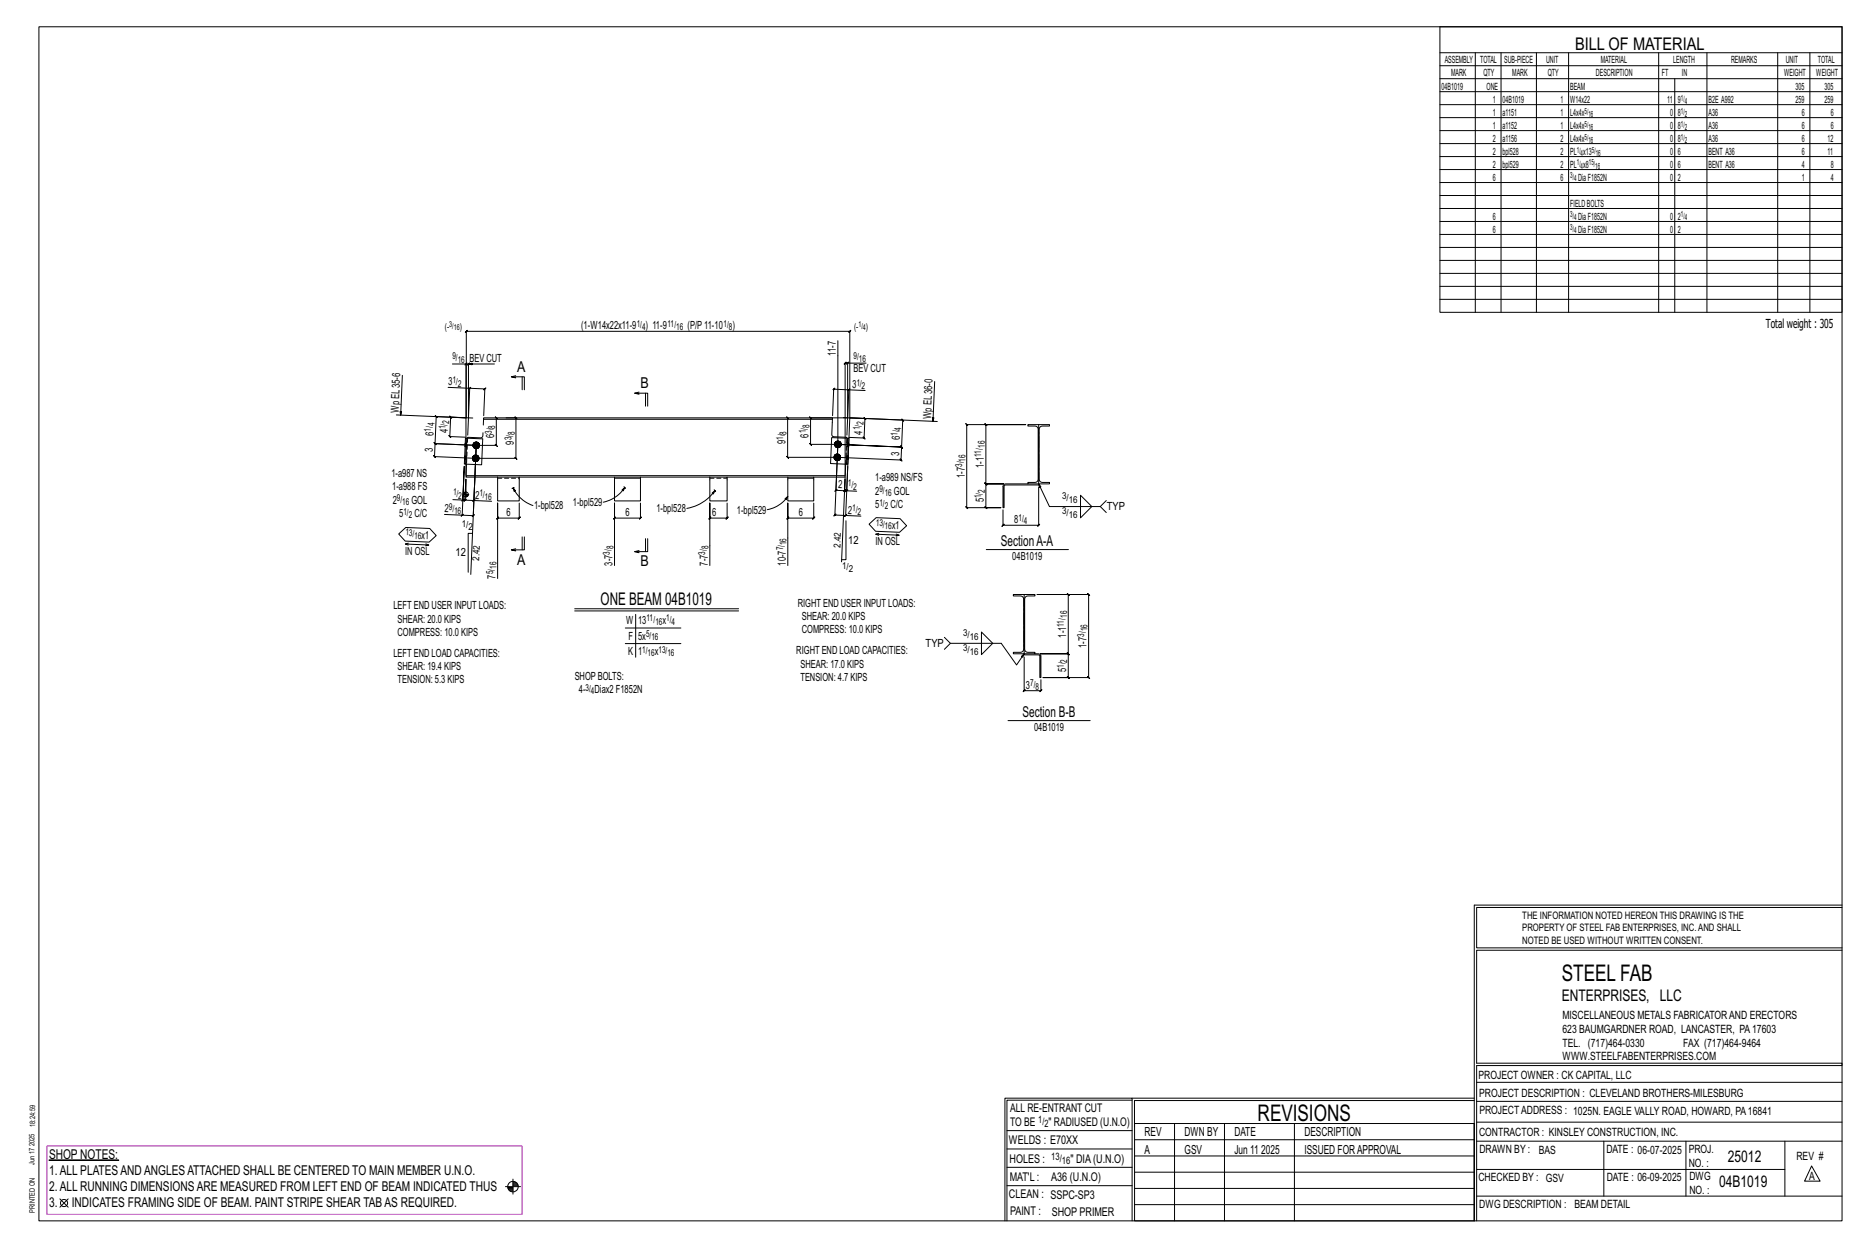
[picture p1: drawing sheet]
<svg xmlns="http://www.w3.org/2000/svg" width="914mm" height="610mm" viewBox="0 0 914 610" stroke-linecap="round" stroke-linejoin="round" font-family="sans-serif">
<path d="M24 568h34z" fill="#000" stroke="#000" stroke-width=".49"/>
<g fill="none" stroke="#000" stroke-width=".49">
<path d="M19 13h883v584h-883zM705 13h197v140h-197zM705 26h197M705 32h197M705 39h197M722 26v127M735 26v127M752 26v127M768 26v127M812 26v127M820 39v114M836 26v127"/>
<path d="M870 26v127M886 26v127M705 45h197M705 51h197M705 58h197M705 64h197M705 70h197M705 77h197M705 83h197M705 89h197M705 96h197M705 102h197"/>
<path d="M705 108h197M705 115h197M705 121h197M705 127h197M705 134h197M705 140h197M705 146h197M221 178h7v54M228 178h1v1l1-1h-1v26M229 178l-1 1zM229 178h13M410 167v50l-1 35h-1h1h5"/>
<path d="M415 178v-1l-1 1zM415 178h-1v-1l-1 1h1v54M424 178h-9v26h-18h-1l1 1v-1v13h-1l1 1v-1h13l-1 23 1-1-1 1h4v1l1-1h-1l1-6-1 6v1l1-1h-1h1M197 184l-1 19M219 190h11l-1 23M229 190l1-1zM230 190h7v1l1-1h-1v13M252 185l-2-1h7v7M252 184h-2M256 184v7M313 193l-2-1h6v7M313 192h-2"/>
<path d="M316 192v7M415 191l1-1zM416 191l-8-1h1l-1 1v-1v13M423 191h-7l-1 22M458 187l-1 19M194 203l34 1M228 214h1l-1 13h-1zM229 214l7 1v12h-8M231 205l-10-1h-1l1 1v-1l-1 10v-1l1 1h-1h8M232 218h.1M232 217v1M232 219h1"/>
<path d="M232 217v1v1v-1M233 216l-1 1M233 219h1M233 217l1-1v1M233 218l-1 27h9M233 218l-3 63M234 217l1 1M234 216l-1 1M234 219h-1M234 218h1l-1 1M234 218v1M234 217h1h-1"/>
<path d="M235 217v1M236 212v2h-7M237 205v3M237 204h171l-1 1h-170zM243 204h-1l1 1v-1v14l-1-1 1 1h-10l-1 34-1 1 1-1h-6M248 204h5h-1l1 1v-1v20h-1l1 1v-1h-20l-20-1v1l-1-1h1v-6v1l-1-1h1l20 1M386 204h-1l1 1v-1v20l-1-1 1 1h24l31 1 1 1-1-1v-6h1l-1-1v1l-31-2 31 2h1l-1-1v1l1-13-1-1 1 1-26-2-2 48 7 1M407 205v8l8 1M409 217h.1M409 218l1 1M409 217v1M409 217v-1v1v1"/>
<path d="M410 216h-1M410 218l1 1M410 216l-1 1M410 216h1v1M411 216l1 1v1M411 216h-1M411 218v1l-1-1M411 218h1h-1M411 217v1M411 216l1 1h-1M412 217h.1M413 204l10 1v-1l1 1h-1v9v1v-1h-7"/>
<path d="M415 214h1l-1 13h-1zM415 214h-8v13h7M459 206l-43-2v-42l-1 1 1-1h-188h1l-1 1v-1v42h-14l-1-1 1 1-1 13h-1l1 1v-1l20 1M473 207v1h29h-19l-1-1 1 1v29l-1-1 1 1h8h-8l-1-1 1 1v11h-1l1 1v-1h7h-17l1 1-1-1v-40h1zM503 208h11l-4 1-1 1v24l1 2h4v1h-11v-1h4l1-2v-24l-1-1-4-1zM228 234v11v-1l-1 1h1h-1M228 234v11h-1l1-1v1h4M228 234v9M228 227v6M231 224h1M232 225v1M232 224l-1 1"/>
<path d="M232 224v-1l-1 1 1 1M232 225l1 1M232 223h.1M233 223l-1 1M233 223h1v1M233 223l1 1v1M233 223h-1M234 225l-1 1v-1M234 225h.1M234 224l-1 1M234 223v1M234 224h.1"/>
<path d="M244 233h10v12h-10zM251 239l1 1zM251 239a17 17 0 0 0 10 8M251 239h.1M252 239h-1M254 233h93M301 233v1h13v-1M301 234v11h13v-11M304 240l2-1-1 1zM305 238l1 1M306 239a17 17 0 0 1-11 7M306 239h.1"/>
<path d="M347 233h9v12h-9zM350 240h.1M386 233v1h12v-1M386 234v11h12v-11M408 224h1M408 223l1 1M409 225h.1M409 224h-1M409 223l-1 1 1 1v-1M409 224l1 1M409 222v1M409 225h1"/>
<path d="M410 222l-1 1M410 223v-1l1 1M410 223l1 1M411 224v1h-1M411 224v1M411 224l-1 1M411 223h.1M411 223v1M414 233l-2 42M414 233h-186h16M414 227v6h-58M415 228l-1 12h5"/>
<path d="M503 237h-12v11h1v-10v-1h16l6 11h25l3-3M508 238v19l1-1-1 1h-17v-1l-1 1h1v-8M222 244l5 1v-17l-1 24h-8M226 253l1-1zM226 245l1-1zM227 242h2M227 241v1M228 241v1M228 242v1M229 242v1M229 242h.1M231 245l1-1z"/>
<path d="M254 246v7h1l-1 1v-1h-10l-1 1 1-1v-7v37M314 246v7l-1 1 1-1h-13l-1 1 1-1v-7v31M349 241l1-1-1 2zM350 240a21 21 0 0 1-14 9M350 240v1M356 246v7l-1 1 1-1h-9h1l-1 1v-1v-7v31M384 244l2-1-1 1zM386 243a16 16 0 0 1-10 6M398 246v7h1l-1 1v-1h-12l-1 1 1-1v-7v31M413 253l1-1zM414 241l1-1zM414 255v19h-2"/>
<path d="M425 256l4-3 12 1 3 3-4 3h-11zM529 242l5 6-5 5zM539 248l3 3M195 261l4-3 11 1 4 3-4 3h-12zM198 266l12 1h-2M200 266h-2l2 1M208 266l2 1M231 261h-2v19M252 268l-2 1M256 263v6M257 263v6h-7l2 1M313 269l-2 1"/>
<path d="M316 264v6M317 264v6h-6h2M429 261l11 1h-1M430 261h-1l1 1M439 261l1 1M483 269h40M281 298h81M281 299h81M496 291h11v1h-4l-1 1v25l1 1h4v1h-11v-1h4l1-1v-25l-1-1h-4zM508 291h25l-1-1 1 1v41l-1-1 1 1h-22h12l-1-1 1 1v-12l-1-1 1 1h-14h14l-1-1 1 1v-29l-1-1 1 1zM306 307h27M306 315h27"/>
<path d="M311 301v21M462 312l3 3h25l8 10 3-5v2l-1-1 1-1h8v12h1l-1-11v-1h-2M465 315l-3 3M480 309l6 6-6 5zM501 321v17l1-1-1 1h9h-1l1-1v1v-5M493 353h41M722 443v154M722 443h180M902 444h-179v20h179M902 465h-179v55h179v1h-179v76M554 538h-61v59M554 537h168"/>
<path d="M722 538h-167v13M723 539h179M723 530h179M493 553h61M555 550h167v47h-167zM555 558h167M575 550v47M599 550v47M634 550v47M723 549h179M723 558h179M785 558v27"/>
<path d="M825 558v27M874 558v27M251 577v7M251 579h2M251 580h3M251 578h2M493 571h61M493 562h61M555 573h167M555 566h167M723 572h151M887 570l4 8h-8z"/>
<path d="M29 587l4 4M33 587l-4 4M247 581h8M249 581h2M249 582h2M250 583h1M492 597v-60h62v60M493 580h61M555 589h167M555 581h167M723 585h179"/>
<circle cx="228" cy="242" r="1.2"/>
<circle cx="31" cy="589" r="1.8"/>
<circle cx="251" cy="581" r="2.6"/>
</g>
<path d="M23 561h233v33h-233z" fill="none" stroke="#f0f" stroke-width=".5"/>
<g fill="none" stroke="#000" stroke-width=".49" stroke-dasharray="2 1.4">
<path d="M228 218v1zM228 218h.1M228 217h.1M229 214l-1 13M232 218v1zM232 218h.1M232 218v-1v1v1v-1M232 217v1zM232 219h.1M232 217v1M232 217h.1M232 219h1z"/>
<path d="M232 217l1-1zM232 219h1M232 217l1-1M232 218l1 1M232 217h1M232 219h2zM232 217h2zM232 217v1v-1v1v1v-1v1M232 218l1 1zM232 217h1zM233 219h.1M233 216h.1"/>
<path d="M233 217h.1M233 216v1M233 219h1zM233 219h1M233 217h1zM233 216h1h-1h1v1zM233 216h1zM234 219h.1M234 219v-1zM234 217h.1M234 216v1zM234 216v1"/>
<path d="M234 217v1zM234 217l1 1zM234 218h.1M234 218h1l-1 1M234 217h1h-1M234 219v-1M234 217l1 1M234 217h1zM235 217v1zM235 217v1M235 219h-1zM235 218l-1 1z"/>
<path d="M235 218v1zM409 217v1zM409 217v-1v1v2v-2M409 217h.1M409 218v1zM409 218v-1M409 216v1zM409 219h1zM409 216h1zM409 218l1 1zM409 218l1 1M409 216h1"/>
<path d="M409 218h1M409 217l1-1M409 219h2zM409 216h2zM409 217v-1v1v1M409 218h1zM409 217h1zM410 219h.1M410 216h.1M410 218v1zM410 218h.1M410 217h.1"/>
<path d="M410 219h1zM410 219h1M410 218l1 1M410 218h1zM410 217h1zM410 216h1h-1h1zM410 216h1zM411 218h.1M411 217h.1M411 216v1M411 219v-1zM411 219v-1"/>
<path d="M411 216h.1M411 219h.1M411 216l1 1zM411 217v1zM411 218h1h-1M411 217h1l-1-1M411 218v-1M411 216v1l1 1M412 217h.1M412 218l-1 1zM412 217l-1 2zM412 217v1z"/>
<path d="M415 217v1v-1M415 217h.1M415 218h.1M227 225h1zM227 225h.1M227 224l1 1M227 224h1M227 223h1M228 224h-1l1 1M231 224v1zM231 224l1-1-1 1 1 2-1-2h1M231 224h.1"/>
<path d="M231 225h1zM231 225l1-1M231 224h1M232 223l-1 1zM232 225v1zM232 223h.1M232 225v1M232 225h.1M232 224v-1M232 224v1zM232 226h2zM232 223h2z"/>
<path d="M232 224v-1l-1 1v1h1h-1h1M232 224h.1M232 226h1zM232 223h1zM232 225l1 1h-1h1h-1zM232 225h1zM232 224l1-1zM233 223h-1h1h-1h1M233 226h.1M233 225v1M233 225h.1M233 223v1z"/>
<path d="M233 223h.1M233 225h1M233 225h1zM233 224h1zM233 223l1 1M233 226l1-1zM233 226l1-1M233 223h1zM233 223h1M234 224h.1M234 223v1zM234 224v1z"/>
<path d="M234 225h.1M234 224v-1M234 225v-1M234 223v1v1M234 224v2zM244 234h10M347 234h9M408 224h.1M408 224l1-2-1 2 1 1-1-1h1M408 223v1zM408 224l1 1zM408 224h1"/>
<path d="M408 223l1 1M409 223h-1zM409 225h.1M409 223v-1zM409 223v-1M409 224v1M409 223h.1M409 224h.1M409 225h2zM409 222h2zM409 223l-1 1v-1v1l1 1-1-1 1 1v-1M409 223v1z"/>
<path d="M409 225h1zM409 222h1zM409 225h1h-1h1h-1zM409 224l1 1zM409 223h1zM410 222h-1h1h-1l1 1M410 225h.1M410 225v-1zM410 223h.1M410 222v1zM410 222h.1M410 225l1-1"/>
<path d="M410 224h1zM410 223h1zM410 223h1M410 225h1zM410 225h1M410 222l1 1zM410 222l1 1M411 223v1zM411 222v2zM411 224h.1M411 224v1M411 223h.1"/>
<path d="M411 225v-1M411 223v1M411 224v1zM414 227l1-13M415 224v-1M415 223h.1M415 225h-1M415 224h-1"/>
</g>
<path d="M508 237v-29M501 291v29" fill="none" stroke="#000" stroke-width=".49" stroke-dasharray="5.8 1 1 1"/>
<g font-size="11.2">
<text x="764" y="480">STEEL FAB</text>
<text x="616" y="548">REVISIONS</text>
</g>
<g font-size="8.6">
<text x="771" y="24">BILL OF MATERIAL</text>
<text x="294" y="296">ONE BEAM 04B1019</text>
</g>
<g font-size="7.9">
<text x="765" y="490">ENTERPRISES, LLC</text>
<text x="846" y="569">25012</text>
<text x="842" y="581">04B1019</text>
</g>
<g font-size="7.3">
<text x="253" y="182">A</text>
<text x="313" y="190">B</text>
<text x="490" y="267">SectionA-A</text>
<text x="253" y="276">A</text>
<text x="313" y="277">B</text>
<text x="501" y="351">Section B-B</text>
</g>
<g font-size="6.6">
<text x="24" y="567">SHOP NOTES:</text>
<text x="24" y="575">1.ALL PLATESANDANGLESATTACHED SHALL BE CENTERED TO MAIN MEMBER U.N.O.</text>
<text x="24" y="583">2.ALL RUNNING DIMENSIONSARE MEASURED FROM LEFT END OF BEAM INDICATED THUS</text>
<text x="24" y="591">3.</text>
<text x="35" y="591">INDICATES FRAMING SIDE OF BEAM. PAINT STRIPE SHEAR TABAS REQUIRED.</text>
</g>
<g font-size="6.1">
<text x="864" y="161">Total weight : 305</text>
<text x="560" y="556">REV</text>
<text x="580" y="556">DWN BY</text>
<text x="604" y="556">DATE</text>
<text x="639" y="556">DESCRIPTION</text>
<text x="560" y="564">A</text>
<text x="580" y="564">GSV</text>
<text x="604" y="564">Jun 11</text>
<text x="617" y="564">2025</text>
<text x="639" y="564">ISSUED FORAPPROVAL</text>
</g>
<g font-size="5.9">
<text x="494" y="560">WELDS : E70XX</text>
<text x="494" y="569">HOLES :</text>
<text x="524" y="569">&quot; DIA(U.N.O)</text>
<text x="494" y="578">MAT'L :</text>
<text x="515" y="578">A36 (U.N.O)</text>
<text x="494" y="586">CLEAN : SSPC-SP3</text>
<text x="495" y="595">PAINT :</text>
<text x="515" y="595">SHOP PRIMER</text>
</g>
<g font-size="5.8">
<text x="494" y="544">ALL RE-ENTRANT CUT</text>
<text x="494" y="551">TO BE</text>
<text x="513" y="551">&quot; RADIUSED (U.N.O)</text>
</g>
<g font-size="5.6">
<text x="765" y="499">MISCELLANEOUS METALS FABRICATORAND ERECTORS</text>
<text x="765" y="505">623 BAUMGARDNER ROAD, LANCASTER, PA17603</text>
<text x="765" y="512">TEL. (717)464-0330</text>
<text x="824" y="512">FAX (717)464-9464</text>
<text x="765" y="519">WWW.STEELFABENTERPRISES.COM</text>
<text x="724" y="528">PROJECT OWNER : CK CAPITAL, LLC</text>
<text x="724" y="537">PROJECT DESCRIPTION : CLEVELAND BROTHERS-MILESBURG</text>
<text x="724" y="545">PROJECTADDRESS : 1025N. EAGLE VALLY ROAD, HOWARD, PA16841</text>
<text x="724" y="556">CONTRACTOR : KINSLEY CONSTRUCTION, INC.</text>
<text x="724" y="564">DRAWN BY :</text>
<text x="753" y="564">BAS</text>
<text x="786" y="564">DATE : 06-07-2025</text>
<text x="827" y="564">PROJ.</text>
<text x="879" y="568">REV #</text>
<text x="827" y="571">NO. :</text>
<text x="724" y="578">CHECKED BY : GSV</text>
<text x="787" y="578">DATE : 06-09-2025</text>
<text x="827" y="578">DWG</text>
<text x="886" y="578">A</text>
<text x="827" y="584">NO. :</text>
<text x="724" y="591">DWG DESCRIPTION : BEAM DETAIL</text>
</g>
<g font-size="5.5">
<text x="284" y="161">(1-W14x22x11-9</text>
<text x="316" y="161">) 11-9</text>
<text x="337" y="161">(P/P11-10</text>
<text x="359" y="161">)</text>
<text x="230" y="177">BEV CUT</text>
<text x="409" y="174" transform="rotate(-90 409 174)">11-7</text>
<text x="418" y="182">BEV CUT</text>
<text x="219" y="189" transform="rotate(2 219 189)">3</text>
<text x="417" y="190" transform="rotate(2 417 190)">3</text>
<text x="195" y="202" transform="rotate(-88 195 202)">WpEL35-6</text>
<text x="456" y="205" transform="rotate(-88 456 205)">WpEL36-0</text>
<text x="212" y="213" transform="rotate(-88 212 213)">6</text>
<text x="219" y="212" transform="rotate(-88 219 212)">4</text>
<text x="242" y="214" transform="rotate(-90 242 214)">6</text>
<text x="396" y="214" transform="rotate(-90 396 214)">6</text>
<text x="422" y="213" transform="rotate(-88 422 213)">4</text>
<text x="440" y="215" transform="rotate(-88 440 215)">6</text>
<text x="212" y="221" transform="rotate(-88 212 221)">3</text>
<text x="252" y="218" transform="rotate(-90 252 218)">9</text>
<text x="385" y="217" transform="rotate(-90 385 217)">9</text>
<text x="440" y="223" transform="rotate(-88 440 223)">3</text>
<text x="192" y="233">1-a987 NS</text>
<text x="472" y="234" transform="rotate(-90 472 234)">1-7</text>
<text x="482" y="229" transform="rotate(-90 482 229)">1-1</text>
<text x="192" y="240">1-a988 FS</text>
<text x="410" y="239" transform="rotate(2 410 239)">2</text>
<text x="428" y="236">1-a989 NS/FS</text>
<text x="233" y="244" transform="rotate(2 233 244)">2</text>
<text x="428" y="242">2</text>
<text x="438" y="242">GOL</text>
<text x="482" y="246" transform="rotate(-90 482 246)">5</text>
<text x="192" y="246">2</text>
<text x="201" y="246">GOL</text>
<text x="218" y="251" transform="rotate(2 218 251)">2</text>
<text x="261" y="249">1-bpl528</text>
<text x="280" y="248">1-bpl529</text>
<text x="321" y="251">1-bpl528</text>
<text x="361" y="251">1-bpl529</text>
<text x="415" y="251" transform="rotate(2 415 251)">2</text>
<text x="428" y="249">5</text>
<text x="436" y="249">C/C</text>
<text x="542" y="250">TYP</text>
<text x="195" y="253">5</text>
<text x="203" y="253">C/C</text>
<text x="248" y="252">6</text>
<text x="306" y="252">6</text>
<text x="349" y="252">6</text>
<text x="391" y="252">6</text>
<text x="497" y="256">8</text>
<text x="206" y="263" transform="rotate(2 206 263)">x1</text>
<text x="437" y="259" transform="rotate(2 437 259)">x1</text>
<text x="415" y="266">12</text>
<text x="429" y="267">IN OSL</text>
<text x="198" y="272">IN OSL</text>
<text x="223" y="272">12</text>
<text x="496" y="274">04B1019</text>
<text x="300" y="277" transform="rotate(-90 300 277)">3-7</text>
<text x="346" y="277" transform="rotate(-90 346 277)">7-7</text>
<text x="385" y="277" transform="rotate(-90 385 277)">10-7</text>
<text x="243" y="283" transform="rotate(-90 243 283)">7</text>
<text x="193" y="298">LEFT END USER INPUT LOADS:</text>
<text x="390" y="297">RIGHT END USER INPUT LOADS:</text>
<text x="195" y="305">SHEAR: 20.0 KIPS</text>
<text x="306" y="305">W</text>
<text x="312" y="305">13</text>
<text x="324" y="305">x</text>
<text x="393" y="303">SHEAR: 20.0 KIPS</text>
<text x="195" y="311">COMPRESS: 10.0 KIPS</text>
<text x="393" y="310">COMPRESS: 10.0 KIPS</text>
<text x="522" y="312" transform="rotate(-90 522 312)">1-1</text>
<text x="308" y="313">F</text>
<text x="312" y="313">5x</text>
<text x="453" y="317">TYP</text>
<text x="532" y="317" transform="rotate(-90 532 317)">1-7</text>
<text x="193" y="321">LEFT END LOAD CAPACITIES:</text>
<text x="308" y="321">K</text>
<text x="312" y="321">1</text>
<text x="321" y="321">x</text>
<text x="390" y="320">RIGHT END LOAD CAPACITIES:</text>
<text x="195" y="328">SHEAR: 19.4 KIPS</text>
<text x="392" y="327">SHEAR: 17.0 KIPS</text>
<text x="522" y="329" transform="rotate(-90 522 329)">5</text>
<text x="195" y="334">TENSION: 5.3 KIPS</text>
<text x="281" y="333">SHOPBOLTS:</text>
<text x="392" y="333">TENSION: 4.7 KIPS</text>
<text x="283" y="339">4-</text>
<text x="291" y="339">Diax2 F1852N</text>
<text x="502" y="337">3</text>
<text x="506" y="358">04B1019</text>
</g>
<g font-size="5">
<text x="745" y="450">THE INFORMATION NOTED HEREON THIS DRAWING IS THE</text>
<text x="745" y="456">PROPERTY OF STEEL FAB ENTERPRISES, INC.AND SHALL</text>
<text x="745" y="462">NOTED BE USED WITHOUT WRITTEN CONSENT.</text>
<text x="508" y="550">1/</text>
<text x="511" y="551">2</text>
<text x="515" y="568">13/</text>
<text x="520" y="570">16</text>
</g>
<g font-size="4.9">
<text x="707" y="31">ASSEMBLY</text>
<text x="725" y="31">TOTAL</text>
<text x="736" y="31">SUB-PIECE</text>
<text x="757" y="31">UNIT</text>
<text x="784" y="31">MATERIAL</text>
<text x="819" y="31">LENGTH</text>
<text x="847" y="31">REMARKS</text>
<text x="874" y="31">UNIT</text>
<text x="890" y="31">TOTAL</text>
<text x="710" y="37">MARK</text>
<text x="726" y="37">QTY</text>
<text x="740" y="37">MARK</text>
<text x="758" y="37">QTY</text>
<text x="781" y="37">DESCRIPTION</text>
<text x="814" y="37">FT</text>
<text x="823" y="37">IN</text>
<text x="873" y="37">WEIGHT</text>
<text x="889" y="37">WEIGHT</text>
<text x="706" y="44">04B1019</text>
<text x="728" y="44">ONE</text>
<text x="769" y="44">BEAM</text>
<text x="879" y="44">305</text>
<text x="893" y="44">305</text>
<text x="731" y="50">1</text>
<text x="736" y="50">04B1019</text>
<text x="764" y="50">1</text>
<text x="769" y="50">W14x22</text>
<text x="816" y="50">11</text>
<text x="821" y="50">9</text>
<text x="836" y="50">B2E A992</text>
<text x="879" y="50">259</text>
<text x="893" y="50">259</text>
<text x="731" y="57">1</text>
<text x="736" y="57">a1151</text>
<text x="764" y="57">1</text>
<text x="769" y="57">L4x4x</text>
<text x="818" y="57">0</text>
<text x="821" y="57">8</text>
<text x="836" y="57">A36</text>
<text x="882" y="57">6</text>
<text x="896" y="57">6</text>
<text x="731" y="63">1</text>
<text x="736" y="63">a1152</text>
<text x="764" y="63">1</text>
<text x="769" y="63">L4x4x</text>
<text x="818" y="63">0</text>
<text x="821" y="63">8</text>
<text x="836" y="63">A36</text>
<text x="882" y="63">6</text>
<text x="896" y="63">6</text>
<text x="731" y="69">2</text>
<text x="736" y="69">a1156</text>
<text x="764" y="69">2</text>
<text x="769" y="69">L4x4x</text>
<text x="818" y="69">0</text>
<text x="821" y="69">8</text>
<text x="836" y="69">A36</text>
<text x="882" y="69">6</text>
<text x="895" y="69">12</text>
<text x="731" y="76">2</text>
<text x="736" y="76">bpl528</text>
<text x="764" y="76">2</text>
<text x="769" y="76">PL x13</text>
<text x="818" y="76">0</text>
<text x="821" y="76">6</text>
<text x="836" y="76">BENT A36</text>
<text x="882" y="76">6</text>
<text x="895" y="76">11</text>
<text x="731" y="82">2</text>
<text x="736" y="82">bpl529</text>
<text x="764" y="82">2</text>
<text x="769" y="82">PL x8</text>
<text x="818" y="82">0</text>
<text x="821" y="82">6</text>
<text x="836" y="82">BENT A36</text>
<text x="882" y="82">4</text>
<text x="896" y="82">8</text>
<text x="731" y="88">6</text>
<text x="764" y="88">6</text>
<text x="772" y="88">DiaF1852N</text>
<text x="818" y="88">0</text>
<text x="821" y="88">2</text>
<text x="882" y="88">1</text>
<text x="896" y="88">4</text>
<text x="769" y="101">FIELDBOLTS</text>
<text x="731" y="107">6</text>
<text x="772" y="107">DiaF1852N</text>
<text x="818" y="107">0</text>
<text x="821" y="107">2</text>
<text x="731" y="114">6</text>
<text x="772" y="114">DiaF1852N</text>
<text x="818" y="114">0</text>
<text x="821" y="114">2</text>
</g>
<g font-size="4.7">
<text x="218" y="161">(-</text>
<text x="225" y="161">)</text>
<text x="312" y="160">1/</text>
<text x="314" y="162">4</text>
<text x="327" y="160">11/</text>
<text x="331" y="162">16</text>
<text x="354" y="160">1/</text>
<text x="357" y="162">8</text>
<text x="418" y="161">(-</text>
<text x="424" y="161">)</text>
<text x="221" y="176">9/</text>
<text x="224" y="178">16</text>
<text x="418" y="175">9/</text>
<text x="420" y="177">16</text>
<text x="221" y="187" transform="rotate(2 221 187)">1/</text>
<text x="224" y="189" transform="rotate(2 224 189)">2</text>
<text x="419" y="189" transform="rotate(2 419 189)">1/</text>
<text x="422" y="190" transform="rotate(2 422 190)">2</text>
<text x="213" y="209" transform="rotate(-88 213 209)">4</text>
<text x="218" y="210" transform="rotate(-88 218 210)">1/</text>
<text x="220" y="207" transform="rotate(-88 220 207)">2</text>
<text x="242" y="210" transform="rotate(-90 242 210)">8</text>
<text x="396" y="209" transform="rotate(-90 396 209)">8</text>
<text x="423" y="208" transform="rotate(-88 423 208)">2</text>
<text x="211" y="211" transform="rotate(-88 211 211)">1/</text>
<text x="241" y="212" transform="rotate(-90 241 212)">3/</text>
<text x="250" y="215" transform="rotate(-90 250 215)">3/</text>
<text x="252" y="213" transform="rotate(-90 252 213)">8</text>
<text x="383" y="215" transform="rotate(-90 383 215)">1/</text>
<text x="385" y="213" transform="rotate(-90 385 213)">8</text>
<text x="395" y="212" transform="rotate(-90 395 212)">1/</text>
<text x="421" y="211" transform="rotate(-88 421 211)">1/</text>
<text x="439" y="213" transform="rotate(-88 439 213)">1/</text>
<text x="441" y="211" transform="rotate(-88 441 211)">4</text>
<text x="482" y="219" transform="rotate(-90 482 219)">16</text>
<text x="473" y="226" transform="rotate(-90 473 226)">16</text>
<text x="480" y="223" transform="rotate(-90 480 223)">11/</text>
<text x="471" y="228" transform="rotate(-90 471 228)">3/</text>
<text x="415" y="238" transform="rotate(2 415 238)">1/</text>
<text x="418" y="240" transform="rotate(2 418 240)">2</text>
<text x="194" y="245">9/</text>
<text x="222" y="242" transform="rotate(2 222 242)">1/</text>
<text x="224" y="244" transform="rotate(2 224 244)">2</text>
<text x="235" y="243" transform="rotate(2 235 243)">1/</text>
<text x="237" y="245" transform="rotate(2 237 245)">16</text>
<text x="430" y="241">9/</text>
<text x="433" y="242">16</text>
<text x="480" y="244" transform="rotate(-90 480 244)">1/</text>
<text x="482" y="241" transform="rotate(-90 482 241)">2</text>
<text x="520" y="244">3/</text>
<text x="197" y="247">16</text>
<text x="197" y="252">1/</text>
<text x="220" y="250" transform="rotate(2 220 250)">9/</text>
<text x="222" y="251" transform="rotate(2 222 251)">16</text>
<text x="417" y="250" transform="rotate(2 417 250)">1/</text>
<text x="420" y="252" transform="rotate(2 420 252)">2</text>
<text x="430" y="247">1/</text>
<text x="433" y="249">2</text>
<text x="520" y="252">3/</text>
<text x="523" y="246">16</text>
<text x="200" y="253">2</text>
<text x="226" y="258">1/</text>
<text x="429" y="257" transform="rotate(2 429 257)">13/</text>
<text x="499" y="255">1/</text>
<text x="501" y="256">4</text>
<text x="523" y="253">16</text>
<text x="198" y="262" transform="rotate(2 198 262)">13/</text>
<text x="203" y="264" transform="rotate(2 203 264)">16</text>
<text x="229" y="259">2</text>
<text x="433" y="259" transform="rotate(2 433 259)">16</text>
<text x="300" y="269" transform="rotate(-90 300 269)">8</text>
<text x="347" y="269" transform="rotate(-90 347 269)">8</text>
<text x="383" y="269" transform="rotate(-90 383 269)">7/</text>
<text x="385" y="267" transform="rotate(-90 385 267)">16</text>
<text x="411" y="268" transform="rotate(-88 411 268)">2.42</text>
<text x="235" y="274" transform="rotate(-88 235 274)">2.42</text>
<text x="299" y="271" transform="rotate(-90 299 271)">3/</text>
<text x="345" y="271" transform="rotate(-90 345 271)">3/</text>
<text x="241" y="281" transform="rotate(-90 241 281)">5/</text>
<text x="243" y="278" transform="rotate(-90 243 278)">16</text>
<text x="412" y="278">1/</text>
<text x="415" y="280">2</text>
<text x="316" y="304">11/</text>
<text x="321" y="306">16</text>
<text x="326" y="304">1/</text>
<text x="329" y="306">4</text>
<text x="522" y="302" transform="rotate(-90 522 302)">16</text>
<text x="316" y="312">5/</text>
<text x="471" y="311">3/</text>
<text x="521" y="307" transform="rotate(-90 521 307)">11/</text>
<text x="531" y="312" transform="rotate(-90 531 312)">3/</text>
<text x="532" y="309" transform="rotate(-90 532 309)">16</text>
<text x="319" y="313">16</text>
<text x="475" y="313">16</text>
<text x="314" y="319">1/</text>
<text x="317" y="321">16</text>
<text x="322" y="319">13/</text>
<text x="327" y="321">16</text>
<text x="471" y="319">3/</text>
<text x="475" y="320">16</text>
<text x="521" y="327" transform="rotate(-90 521 327)">1/</text>
<text x="522" y="324" transform="rotate(-90 522 324)">2</text>
<text x="504" y="336">7/</text>
<text x="287" y="338">3/</text>
<text x="289" y="340">4</text>
<text x="507" y="337">8</text>
</g>
<g font-size="4.2">
<text x="823" y="49">1/</text>
<text x="825" y="51">4</text>
<text x="776" y="56">5/</text>
<text x="778" y="57">16</text>
<text x="823" y="56">1/</text>
<text x="825" y="57">2</text>
<text x="776" y="62">5/</text>
<text x="778" y="63">16</text>
<text x="823" y="62">1/</text>
<text x="825" y="63">2</text>
<text x="776" y="68">5/</text>
<text x="778" y="70">16</text>
<text x="823" y="68">1/</text>
<text x="825" y="70">2</text>
<text x="772" y="75">1/</text>
<text x="774" y="76">4</text>
<text x="779" y="75">5/</text>
<text x="781" y="76">16</text>
<text x="772" y="81">1/</text>
<text x="774" y="82">4</text>
<text x="778" y="81">15/</text>
<text x="781" y="82">16</text>
<text x="769" y="87">3/</text>
<text x="770" y="89">4</text>
<text x="769" y="106">3/</text>
<text x="770" y="108">4</text>
<text x="823" y="106">1/</text>
<text x="825" y="108">4</text>
<text x="769" y="113">3/</text>
<text x="770" y="114">4</text>
</g>
<g font-size="4">
<text x="220" y="160">3/</text>
<text x="222" y="162">16</text>
<text x="420" y="160">1/</text>
<text x="422" y="162">4</text>
</g>
<g font-size="3.7">
<text x="17" y="551" transform="rotate(-90 17 551)">18:24:59</text>
<text x="17" y="561" transform="rotate(-90 17 561)">2025</text>
<text x="17" y="570" transform="rotate(-90 17 570)">Jun 17</text>
<text x="17" y="593" transform="rotate(-90 17 593)">PRINTED ON</text>
</g>
</svg>
